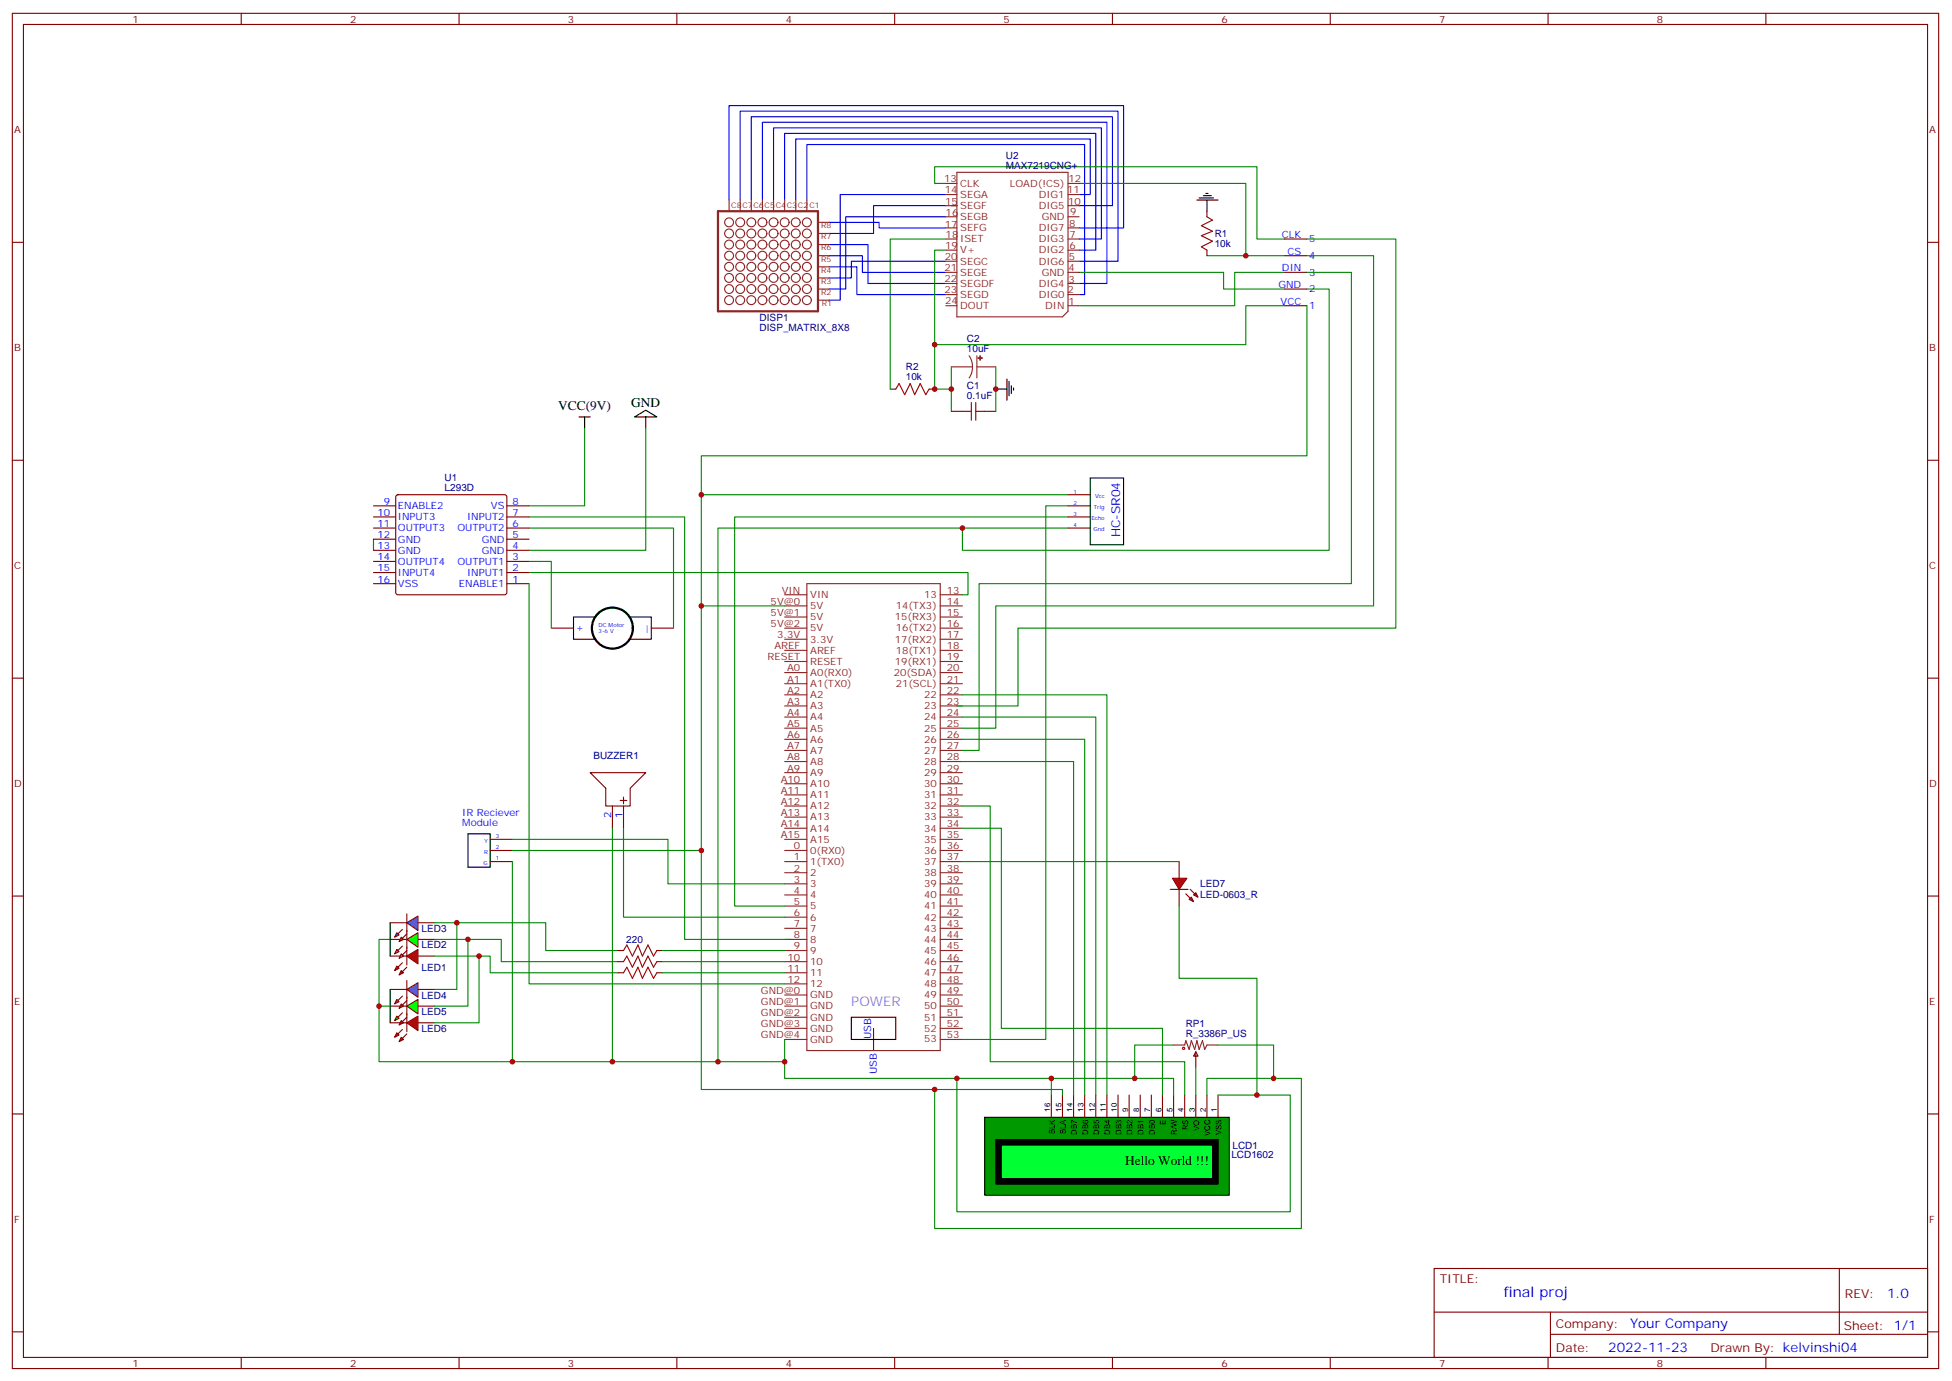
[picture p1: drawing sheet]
<svg xmlns="http://www.w3.org/2000/svg" width="620mm" height="438mm" viewBox="0 0 620 438" stroke-linecap="round" stroke-linejoin="round" font-family="sans-serif">
<g fill="none" stroke="#870000" stroke-width=".35">
<path d="M3.9 4.2h611.6v430.1h-611.6zM7.4 7.8h604.5v422.9h-604.5zM76.6 4.2v3.6M145.7 4.2v3.6M214.9 4.2v3.6M284 4.2v3.6M353.2 4.2v3.6M422.3 4.2v3.6M491.5 4.2v3.6M560.6 4.2v3.6M3.9 76.9h3.5M611.9 76.9h3.6"/>
<path d="M3.9 146h3.5M125.9 157.2l.4-.2h33.9l.5 .2 .2 .5v30.3l-.2 .5-.5 .2h-33.9l-.5-.2-.2-.5v-30.3zM339.1 157h7M611.9 146h3.6M118.6 167.6h7M118.6 164h7M118.6 160.5h7M118.6 178.2h7M118.6 174.6h7M118.6 171.1h7M160.9 167.6h7.1M160.9 164h7.1"/>
<path d="M160.9 160.5h7.1M160.9 178.2h7.1M160.9 174.6h7.1M160.9 171.1h7.1M339.1 167.6h7M339.1 164h7M339.1 160.5h7M118.6 185.2h7M118.6 181.7h7M160.9 185.2h7.1M160.9 181.7h7.1M3.9 215.2h3.5"/>
<path d="M611.9 215.2h3.6M187.4 245.2h17.6l-4.9 4.9v5.7h-7.8v-5.7zM194.4 255.8v7M196.9 254h2.1M197.9 252.9v2.2M197.9 255.8v7M3.9 284.3h3.5M611.9 284.3h3.6M277.3 326.3v7.1M3.9 353.5h3.5M611.9 353.5h3.6M455.3 402.5h156.6v28.2h-156.6z"/>
<path d="M455.3 416.4h156.5M492.2 416.4v14.1M583.9 402.5v20.9M3.9 422.6h3.5M76.6 430.7v3.6M145.7 430.7v3.6M214.9 430.7v3.6M284 430.7v3.6M353.2 430.7v3.6M422.3 430.7v3.6M491.5 430.7v3.6M492.2 423.4h119.6"/>
<path d="M560.6 430.7v3.6M611.9 422.6h3.6"/>
</g>
<path d="M346.1 151.7h10.6v21.2h-10.6zM270.3 322.8h14.1v7h-14.1z" fill="none" stroke="#000" stroke-width=".35"/>
<g fill="none" stroke="#8c2424" stroke-width=".35">
<path d="M249.1 188.7h7.1M249.1 199.3h7.1M249.1 192.3h7.1M249.1 195.8h7.1M256.2 185.2h42.3v148.2h-42.3zM298.5 188.7h7M298.5 199.3h7M298.5 192.3h7M298.5 195.8h7M249.1 209.9h7.1M249.1 213.4h7.1M249.1 217h7.1"/>
<path d="M249.1 206.4h7.1M249.1 202.8h7.1M298.5 209.9h7M298.5 213.4h7M298.5 217h7M298.5 206.4h7M298.5 202.8h7M249.1 238.1h7.1M249.1 234.6h7.1M249.1 231.1h7.1M249.1 227.5h7.1M249.1 224h7.1"/>
<path d="M249.1 220.5h7.1M298.5 238.1h7M298.5 234.6h7M298.5 231.1h7M298.5 227.5h7M298.5 224h7M298.5 220.5h7M249.1 259.3h7.1M249.1 255.8h7.1M249.1 252.2h7.1M249.1 248.7h7.1M249.1 245.2h7.1"/>
<path d="M249.1 241.7h7.1M298.5 259.3h7M298.5 255.8h7M298.5 252.2h7M298.5 248.7h7M298.5 245.2h7M298.5 241.7h7M249.1 269.9h7.1M249.1 276.9h7.1M249.1 273.4h7.1M249.1 266.3h7.1M249.1 262.8h7.1"/>
<path d="M298.5 269.9h7M298.5 276.9h7M298.5 273.4h7M298.5 266.3h7M298.5 262.8h7M249.1 298.1h7.1M249.1 294.6h7.1M249.1 291h7.1M249.1 287.5h7.1M249.1 280.5h7.1M249.1 284h7.1M298.5 298.1h7"/>
<path d="M298.5 294.6h7M298.5 291h7M298.5 287.5h7M298.5 280.5h7M298.5 284h7M249.1 315.7h7.1M249.1 319.3h7.1M249.1 312.2h7.1M249.1 308.7h7.1M249.1 305.2h7.1M249.1 301.6h7.1M298.5 315.7h7"/>
<path d="M298.5 319.3h7M298.5 312.2h7M298.5 308.7h7M298.5 305.2h7M298.5 301.6h7M249.1 322.8h7.1M249.1 326.3h7.1M249.1 329.8h7.1M298.5 322.8h7M298.5 326.3h7M298.5 329.8h7"/>
</g>
<path d="M118.6 171.1v3.5" fill="none" stroke="#008700" stroke-width=".35"/>
<path d="M312.6 354.5h77.6v24.7h-77.6z" fill="#090" stroke="#000" stroke-width=".35"/>
<g fill="none" stroke="#870000" stroke-width=".35">
<path d="M333.8 347.5v7M337.3 347.5v7M340.8 347.5v7M344.3 347.5v7M347.9 347.5v7M351.4 347.5v7M354.9 347.5v7M358.5 347.5v7M362 347.5v7M365.5 347.5v7M369 347.5v7M372.6 347.5v7"/>
<path d="M376.1 347.5v7M379.6 347.5v7M383.2 347.5v7M386.7 347.5v7"/>
</g>
<path d="M316.1 361.6h70.6v14.1h-70.6z" fill="#000" stroke="#000" stroke-width=".35"/>
<path d="M317.9 363.4h67v10.5h-67z" fill="none" stroke="#000" stroke-width=".35"/>
<path d="M317.9 363.4h67v10.5h-67z" fill="#0f3" stroke="#000" stroke-width=".35"/>
<circle cx="194.4" cy="199.3" r="6.5" fill="none" stroke="#000" stroke-width=".71"/>
<g fill="none" stroke="#000" stroke-width=".35">
<path d="M380 63.5h6.7M380.7 62.8h4.6M382.1 62.1h2.5M382.8 61.4h.7M383.2 63.5v3.5M183.8 132.3h3.6M185.6 132.3v3.5M201.5 132.3l3.5-2.1 3.5 2.1zM205 132.3v3.5M316.1 123.5h3.6M319.7 120.3v6.7M320.4 121v4.6"/>
<path d="M321.1 122.4v2.5M321.8 123.1v.7M189.1 195.8h-7v7h7M199.7 195.8h7.1v7h-7.1M148.6 264.6h7v10.6h-7z"/>
</g>
<g fill="none" stroke="#870000" stroke-width=".35">
<path d="M383.2 67v1.8M383.2 79.4v1.7M407.8 75.8h7.1M407.8 81.1h7.1M407.8 86.4h7.1M407.8 91.7h7.1M407.8 97h7.1M282.6 123.5h1.8M295 123.5h1.7M302 130.5h3.5M312.6 130.5h3.5M175 199.3h7.1"/>
<path d="M206.8 199.3h7M155.6 273.4h7.1M155.6 269.9h7.1M155.6 266.3h7.1M379.6 333.7l.7 1.4h-1.4zM379.6 333.7v5"/>
</g>
<g fill="none" stroke="#a10000" stroke-width=".35">
<path d="M383.2 68.8l1.7 1-3.5 1.8 3.5 1.8-3.5 1.4 3.5 1.8-3.5 1.7 1.8 1.1M284.4 123.5l1-1.8 1.8 3.5 1.8-3.5 1.4 3.5 1.7-3.5 1.8 3.5 1.1-1.7M305.5 130.5h2.9M308.4 127.7v5.6M309.8 130.5h2.8M309.8 127.7v5.6"/>
<circle cx="375.7" cy="332.7" r=".35"/>
</g>
<g fill="none" stroke="#8c2424" stroke-width=".35">
<path d="M300.2 58.2h3.6M303.8 54.7h35.3v44.1l-1.8 1.7h-33.5zM339.1 58.2h3.5M231.5 63.5v3.5M235 63.5v3.5M238.5 63.5v3.5M242 63.5v3.5M245.6 63.5v3.5M249.1 63.5v3.5M252.6 63.5v3.5M256.2 63.5v3.5M259.7 77.6h3.5"/>
<path d="M259.7 74.1h3.5M259.7 70.6h3.5M300.2 65.3h3.6M300.2 61.7h3.6M300.2 79.4h3.6M300.2 75.8h3.6M300.2 72.3h3.6M300.2 68.8h3.6M339.1 65.3h3.5M339.1 61.7h3.5M339.1 79.4h3.5M339.1 75.8h3.5"/>
<path d="M339.1 72.3h3.5M339.1 68.8h3.5M259.7 95.2h3.5M259.7 91.7h3.5M259.7 88.2h3.5M259.7 84.7h3.5M259.7 81.1h3.5M300.2 90h3.6M300.2 86.4h3.6M300.2 82.9h3.6M300.2 93.5h3.6M300.2 97h3.6"/>
<path d="M339.1 90h3.5M339.1 86.4h3.5M339.1 82.9h3.5M339.1 93.5h3.5M339.1 97h3.5M302 116.4h6.7M307.7 112.9l.8 1.7 .2 1.8M308.7 116.4l-.2 1.9-.8 1.6M310.1 116.4h6M310.1 112.9v7M372.6 331.6h3.5l.3-1.4 1.1 2.8 .7-2.8 1.1 2.8 .7-2.8 .7 2.8 1-2.8 .7 2.8 .8-1.4h3.5"/>
<circle cx="231.5" cy="70.6" r="1.41"/>
<circle cx="231.5" cy="74.1" r="1.41"/>
<circle cx="231.5" cy="77.6" r="1.41"/>
<circle cx="235" cy="74.1" r="1.41"/>
<circle cx="235" cy="70.6" r="1.41"/>
<circle cx="235" cy="77.6" r="1.41"/>
<circle cx="238.5" cy="74.1" r="1.41"/>
<circle cx="238.5" cy="70.6" r="1.41"/>
<circle cx="238.5" cy="77.6" r="1.41"/>
<circle cx="242" cy="70.6" r="1.41"/>
<circle cx="242" cy="74.1" r="1.41"/>
<circle cx="242" cy="77.6" r="1.41"/>
<circle cx="245.6" cy="70.6" r="1.41"/>
<circle cx="245.6" cy="74.1" r="1.41"/>
<circle cx="245.6" cy="77.6" r="1.41"/>
<circle cx="249.1" cy="70.6" r="1.41"/>
<circle cx="249.1" cy="74.1" r="1.41"/>
<circle cx="249.1" cy="77.6" r="1.41"/>
<circle cx="252.6" cy="70.6" r="1.41"/>
<circle cx="252.6" cy="74.1" r="1.41"/>
<circle cx="252.6" cy="77.6" r="1.41"/>
<circle cx="256.2" cy="74.1" r="1.41"/>
<circle cx="256.2" cy="70.6" r="1.41"/>
<circle cx="256.2" cy="77.6" r="1.41"/>
<circle cx="231.5" cy="84.7" r="1.41"/>
<circle cx="231.5" cy="91.7" r="1.41"/>
<circle cx="231.5" cy="95.2" r="1.41"/>
<circle cx="231.5" cy="81.1" r="1.41"/>
<circle cx="231.5" cy="88.2" r="1.41"/>
<circle cx="235" cy="95.2" r="1.41"/>
<circle cx="235" cy="81.1" r="1.41"/>
<circle cx="235" cy="84.7" r="1.41"/>
<circle cx="235" cy="91.7" r="1.41"/>
<circle cx="235" cy="88.2" r="1.41"/>
<circle cx="238.5" cy="81.1" r="1.41"/>
<circle cx="238.5" cy="84.7" r="1.41"/>
<circle cx="238.5" cy="88.2" r="1.41"/>
<circle cx="238.5" cy="95.2" r="1.41"/>
<circle cx="238.5" cy="91.7" r="1.41"/>
<circle cx="242" cy="95.2" r="1.41"/>
<circle cx="242" cy="88.2" r="1.41"/>
<circle cx="242" cy="91.7" r="1.41"/>
<circle cx="242" cy="84.7" r="1.41"/>
<circle cx="242" cy="81.1" r="1.41"/>
<circle cx="245.6" cy="84.7" r="1.41"/>
<circle cx="245.6" cy="95.2" r="1.41"/>
<circle cx="245.6" cy="88.2" r="1.41"/>
<circle cx="245.6" cy="81.1" r="1.41"/>
<circle cx="245.6" cy="91.7" r="1.41"/>
<circle cx="249.1" cy="81.1" r="1.41"/>
<circle cx="249.1" cy="84.7" r="1.41"/>
<circle cx="249.1" cy="88.2" r="1.41"/>
<circle cx="249.1" cy="95.2" r="1.41"/>
<circle cx="249.1" cy="91.7" r="1.41"/>
<circle cx="252.6" cy="88.2" r="1.41"/>
<circle cx="252.6" cy="95.2" r="1.41"/>
<circle cx="252.6" cy="91.7" r="1.41"/>
<circle cx="252.6" cy="84.7" r="1.41"/>
<circle cx="252.6" cy="81.1" r="1.41"/>
<circle cx="256.2" cy="88.2" r="1.41"/>
<circle cx="256.2" cy="91.7" r="1.41"/>
<circle cx="256.2" cy="95.2" r="1.41"/>
<circle cx="256.2" cy="81.1" r="1.41"/>
<circle cx="256.2" cy="84.7" r="1.41"/>
</g>
<g fill="none" stroke="#008700" stroke-width=".35">
<path d="M300.2 58.2h-3.5v-5.3h102.3v22.9h8.8M342.6 58.2h52.9v22.9h12.3M300.2 75.8h-17.6v47.7M300.2 79.4h-3.5v30h98.8v-12.4h12.3M414.9 75.8h28.2v123.5h-119.9v24.7h-19.4M342.6 86.4h45.8v5.3h19.4M383.2 81.1h12.3M407.8 86.4h-15.8v10.6h-49.4M414.9 97v47.6h-192.3v12.4M414.9 91.7h7.1v82.9h-116.5v-7M414.9 86.4h14.1v98.8h-118.2v52.9h-5.3M414.9 81.1h21.2v111.2h-120v38.8h-10.6"/>
<path d="M296.7 109.4v14.1h5.3M302 116.4v14.1M316.1 116.4v14.1M185.6 135.8v24.7h-17.6M205 135.8v38.8h-37M339.1 157h-116.5v35.3M168 167.6h45.8v31.7M168 178.2h7v21.1M168 164h49.3v134.1h33.6M339.1 167.6h-111.2v169.3h21.2M339.1 164h-105.9v123.5h15.9M339.1 160.5h-7.1v169.3h-26.5"/>
<path d="M168 185.2v127h81.1M168 181.7h139.3v7h-1.8M249.1 192.3h-26.5v153.4h114.7v1.8M305.5 234.6h38.8v112.9M305.5 227.5h42.4v120M305.5 220.5h45.9v127M305.5 255.8h8.9v81.1h61.7v10.6M305.5 241.7h35.3v105.8M162.7 273.4v63.5h31.7M162.7 266.3h49.4v14.2h37M162.7 269.9h59.9M194.4 262.8v74.1h33.5"/>
<path d="M197.9 262.8v28.2h51.2M305.5 262.8h12.4v63.5h51.1v21.2M249.1 329.8v12.4h84.7v5.3M372.6 331.6h-12.4v10.6M379.6 338.7v8.8M386.7 331.6h17.6v10.6M296.7 345.7v44.1h116.4v-47.6h-29.9v5.3M303.8 342.2v42.3h105.8v-37h-22.9M333.8 342.2h38.8v5.3"/>
</g>
<g fill="#8c2424" stroke="#8c2424" stroke-width=".35">
<path d="M311.1 112.9l.1 1.4z"/>
<path d="M310.5 113.6h1.4z"/>
</g>
<g fill="none" stroke="#00f" stroke-width=".35">
<path d="M231.5 63.5v-30h125.2v38.8h-14.1M235 63.5v-28.2h119.9v47.6h-12.3M238.5 63.5v-26.5h114.7v28.3h-10.6M242 63.5v-24.7h109.4v51.2h-8.8M245.6 63.5v-22.9h104v35.2h-7M249.1 63.5v-21.2h98.8v37.1h-5.3M256.2 63.5v-17.6h88.1v47.6h-1.7M263.2 70.6h15.9v1.7h21.1M263.2 77.6h12.4v12.4h24.6M300.2 65.3h-22.9v8.8h-14.1M300.2 68.8h-31.7v22.9h-5.3M300.2 61.7h-33.5v33.5h-3.5"/>
<path d="M342.6 61.7h3.5v-17.6h-93.5v19.4M263.2 81.1h10.6v5.3h26.4M263.2 84.7h8.8v8.8h28.2M300.2 82.9h-29.9v5.3h-7.1"/>
</g>
<path d="M227.9 67h31.8v31.8h-31.8z" fill="none" stroke="#8c2424" stroke-width=".71"/>
<g fill="#f00" stroke="#870000" stroke-width=".35">
<path d="M129.2 303.4l3.5-2.1v4.6z"/>
<path d="M129.2 300.6v5.6z"/>
</g>
<g fill="#870000" stroke="#870000" stroke-width=".35">
<path d="M129.2 306.9l-1.5 1.4z"/>
<path d="M127.7 305.5l-1.4 1.4z"/>
</g>
<g fill="#f00" stroke="#870000" stroke-width=".35">
<path d="M127.4 308l.7 .7-1.4 .7z"/>
<path d="M126 306.6l.7 .7-1.4 .7z"/>
</g>
<path d="M123.9 298.1h5.3M132.7 298.1h5.3M123.9 303.4h5.3M132.7 303.4h5.3" fill="none" stroke="#870000" stroke-width=".35"/>
<g fill="#0f0" stroke="#870000" stroke-width=".35">
<path d="M126 301.3l.7 .7-1.4 .7z"/>
<path d="M127.4 302.7l.7 .7-1.4 .7z"/>
</g>
<g fill="#870000" stroke="#870000" stroke-width=".35">
<path d="M127.7 300.2l-1.4 1.4z"/>
<path d="M129.2 301.6l-1.5 1.4z"/>
</g>
<path d="M129.2 295.3v5.6z" fill="#f00" stroke="#870000" stroke-width=".35"/>
<path d="M129.2 298.1l3.5-2.1v4.6z" fill="#0f0" stroke="#870000" stroke-width=".35"/>
<path d="M129.2 292.8l3.5-2.1v4.6z" fill="#09f" stroke="#870000" stroke-width=".35"/>
<path d="M129.2 290v5.6z" fill="#f00" stroke="#870000" stroke-width=".35"/>
<g fill="#870000" stroke="#870000" stroke-width=".35">
<path d="M127.7 297.7l1.5-1.4z"/>
<path d="M127.7 294.9l-1.4 1.4z"/>
</g>
<g fill="#09f" stroke="#870000" stroke-width=".35">
<path d="M127.4 297.4l.7 .7-1.4 .7z"/>
<path d="M126 296l.7 .7-1.4 .7z"/>
</g>
<path d="M123.9 292.8h5.3M132.7 292.8h5.3" fill="none" stroke="#870000" stroke-width=".35"/>
<path d="M123.9 292.8v10.6M123.9 314v10.6" fill="none" stroke="#000" stroke-width=".35"/>
<path d="M123.9 298.1h-3.6v38.8h42.4M138 298.1h21.1v7.1h37.1M138 292.8h35.2v8.8h23M138 303.4h17.6v5.3h40.6" fill="none" stroke="#008700" stroke-width=".35"/>
<path d="M129.2 314l3.5-2.1v4.5z" fill="#09f" stroke="#870000" stroke-width=".35"/>
<path d="M129.2 311.1v5.7z" fill="#f00" stroke="#870000" stroke-width=".35"/>
<g fill="#870000" stroke="#870000" stroke-width=".35">
<path d="M129.2 317.5l-1.5 1.4z"/>
<path d="M127.7 316.1l-1.4 1.4z"/>
</g>
<g fill="#09f" stroke="#870000" stroke-width=".35">
<path d="M127.4 318.6l.7 .7-1.4 .7z"/>
<path d="M126 317.1l.7 .8-1.4 .7z"/>
</g>
<path d="M123.9 314h5.3M123.9 319.3h5.3M132.7 314h5.3M132.7 319.3h5.3" fill="none" stroke="#870000" stroke-width=".35"/>
<g fill="#0f0" stroke="#870000" stroke-width=".35">
<path d="M126 322.4l.7 .7-1.4 .7z"/>
<path d="M127.4 323.8l.7 .8-1.4 .7z"/>
</g>
<g fill="#870000" stroke="#870000" stroke-width=".35">
<path d="M127.7 321.4l-1.4 1.4z"/>
<path d="M129.2 322.8l-1.5 1.4z"/>
</g>
<path d="M129.2 316.4v5.7z" fill="#f00" stroke="#870000" stroke-width=".35"/>
<path d="M129.2 319.3l3.5-2.2v4.6z" fill="#0f0" stroke="#870000" stroke-width=".35"/>
<g fill="#f00" stroke="#870000" stroke-width=".35">
<path d="M129.2 324.6l3.5-2.2v4.6z"/>
<path d="M129.2 321.7v5.7z"/>
</g>
<g fill="#870000" stroke="#870000" stroke-width=".35">
<path d="M127.7 329.5l1.5-1.4z"/>
<path d="M127.7 326.7l-1.4 1.4z"/>
</g>
<g fill="#f00" stroke="#870000" stroke-width=".35">
<path d="M127.4 329.1l.7 .7-1.4 .8z"/>
<path d="M126 327.7l.7 .7-1.4 .7z"/>
</g>
<path d="M196.2 301.6h1.7M196.2 308.7h1.7M196.2 305.2h1.7M208.5 301.6h1.8M208.5 308.7h1.8M208.5 305.2h1.8M123.9 324.6h5.3M132.7 324.6h5.3" fill="none" stroke="#870000" stroke-width=".35"/>
<path d="M145 292.8v21.2h-7M148.6 298.1v21.2h-10.6M120.3 319.3h3.6M152.1 303.4v21.2h-14.1M210.3 301.6h38.8M210.3 305.2h38.8M210.3 308.7h38.8" fill="none" stroke="#008700" stroke-width=".35"/>
<path d="M197.9 301.6l1.1-1.7 1.8 3.5 1.7-3.5 1.4 3.5 1.8-3.5 1.8 3.5 1-1.8M197.9 308.7l1.1-1.8 1.8 3.5 1.7-3.5 1.4 3.5 1.8-3.5 1.8 3.5 1-1.7M197.9 305.2l1.1-1.8 1.8 3.5 1.7-3.5 1.4 3.5 1.8-3.5 1.8 3.5 1-1.7" fill="none" stroke="#a10000" stroke-width=".35"/>
<g fill="#f00" stroke="#870000" stroke-width=".35">
<path d="M372.2 278.7h4.6l-2.5 3.5z"/>
<path d="M371.5 282.2h5.7z"/>
</g>
<g fill="#870000" stroke="#870000" stroke-width=".35">
<path d="M377.9 282.2l1.4 1.4z"/>
<path d="M376.4 283.6l1.5 1.4z"/>
</g>
<g fill="#f00" stroke="#870000" stroke-width=".35">
<path d="M378.9 284l.7-.7 .7 1.4z"/>
<path d="M377.5 285.4l.7-.7 .7 1.4z"/>
</g>
<path d="M374.3 273.4v5.3M374.3 282.2v5.3" fill="none" stroke="#870000" stroke-width=".35"/>
<path d="M305.5 273.4h68.8M374.3 287.5v22.9h24.7v37.1" fill="none" stroke="#008700" stroke-width=".35"/>
<g fill="#c00">
<circle cx="395.5" cy="81.1" r=".88"/>
<circle cx="296.7" cy="123.5" r=".88"/>
<circle cx="296.7" cy="109.4" r=".88"/>
<circle cx="302" cy="123.5" r=".88"/>
<circle cx="316.1" cy="123.5" r=".88"/>
<circle cx="303.8" cy="342.2" r=".88"/>
<circle cx="333.8" cy="342.2" r=".88"/>
<circle cx="296.7" cy="345.7" r=".88"/>
<circle cx="404.3" cy="342.2" r=".88"/>
<circle cx="360.2" cy="342.2" r=".88"/>
<circle cx="222.6" cy="192.3" r=".88"/>
<circle cx="249.1" cy="336.9" r=".88"/>
<circle cx="222.6" cy="157" r=".88"/>
<circle cx="305.5" cy="167.6" r=".88"/>
<circle cx="227.9" cy="336.9" r=".88"/>
<circle cx="194.4" cy="336.9" r=".88"/>
<circle cx="222.6" cy="269.9" r=".88"/>
<circle cx="162.7" cy="336.9" r=".88"/>
<circle cx="120.3" cy="319.3" r=".88"/>
<circle cx="145" cy="292.8" r=".88"/>
<circle cx="148.6" cy="298.1" r=".88"/>
<circle cx="152.1" cy="303.4" r=".88"/>
<circle cx="399" cy="347.5" r=".88"/>
</g>
<text font-size="4.6" fill="#00f" x="477.4" y="411.5">final proj</text>
<g font-size="4.2">
<text x="177.2" y="130.2">VCC(9V)</text>
<text x="200.4" y="129.1">GND</text>
<text x="357.2" y="369.7">Hello World !!!</text>
</g>
<text font-size="4.2" fill="#f0f" x="270.3" y="319.3">POWER</text>
<g font-size="4.2" fill="#00f">
<text x="599.1" y="411.8">1.0</text>
<text x="517.5" y="421.3">Your Company</text>
<text x="510.5" y="429.1">2022-11-23</text>
</g>
<text font-size="3.9" fill="#00f" x="355.6" y="170.5" transform="rotate(-90 355.6 170.5)">HC-SR04</text>
<g font-size="3.9" fill="#800">
<text x="457.1" y="407.1">TITLE:</text>
<text x="585.7" y="411.8">REV:</text>
<text x="494" y="421.3">Company:</text>
<text x="585.3" y="421.9">Sheet: 1/1</text>
<text x="494" y="429">Date:</text>
<text x="543" y="429.1">Drawn By: kelvinshi04</text>
</g>
<g font-size="3.2" fill="#800">
<text x="42" y="7.2">1</text>
<text x="111.2" y="7.2">2</text>
<text x="180.3" y="7.2">3</text>
<text x="249.4" y="7.2">4</text>
<text x="318.6" y="7.2">5</text>
<text x="387.7" y="7.2">6</text>
<text x="456.9" y="7.2">7</text>
<text x="526" y="7.2">8</text>
<text x="4.4" y="42.3">A</text>
<text x="612.5" y="42.3">A</text>
<text x="4.4" y="111.5">B</text>
<text x="612.5" y="111.5">B</text>
<text x="4.4" y="180.6">C</text>
<text x="612.5" y="180.6">C</text>
<text x="4.4" y="249.8">D</text>
<text x="612.5" y="249.8">D</text>
<text x="4.4" y="318.9">E</text>
<text x="612.5" y="318.9">E</text>
<text x="4.4" y="388.1">F</text>
<text x="612.5" y="388.1">F</text>
<text x="42" y="433.7">1</text>
<text x="111.2" y="433.7">2</text>
<text x="180.3" y="433.7">3</text>
<text x="249.4" y="433.7">4</text>
<text x="318.6" y="433.7">5</text>
<text x="387.7" y="433.7">6</text>
<text x="456.9" y="433.7">7</text>
<text x="526" y="433.7">8</text>
</g>
<g font-size="3.2" fill="#000080">
<text x="319.3" y="53.6">MAX7219CNG+</text>
<text x="319.3" y="50.4">U2</text>
<text x="385.6" y="75.2">R1</text>
<text x="385.6" y="78.4">10k</text>
<text x="241.2" y="101.8">DISP1</text>
<text x="241.2" y="105">DISP_MATRIX_8X8</text>
<text x="307" y="111.8">10uF</text>
<text x="307" y="108.6">C2</text>
<text x="287.6" y="117.4">R2</text>
<text x="287.6" y="120.6">10k</text>
<text x="307" y="123.4">C1</text>
<text x="307" y="126.6">0.1uF</text>
<text x="141.2" y="155.9">L293D</text>
<text x="141.2" y="152.7">U1</text>
<text x="188.4" y="240.9">BUZZER1</text>
<text x="381" y="281.6">LED7</text>
<text x="381" y="284.8">LED-0603_R</text>
<text x="133.9" y="295.7">LED3</text>
<text x="198.8" y="299.3">220</text>
<text x="133.9" y="301">LED2</text>
<text x="133.9" y="308.1">LED1</text>
<text x="133.9" y="316.9">LED4</text>
<text x="133.9" y="322.1">LED5</text>
<text x="133.9" y="327.4">LED6</text>
<text x="376.4" y="329.1">R_3386P_US</text>
<text x="376.4" y="326">RP1</text>
<text x="391.3" y="364.5">LCD1</text>
<text x="390.9" y="367.4">LCD1602</text>
</g>
<g font-size="3.2" fill="#8d2323">
<text x="299.7" y="57.9">13</text>
<text x="304.8" y="59.3">CLK</text>
<text x="320.6" y="59.3">LOAD(!CS)</text>
<text x="339.2" y="57.9">12</text>
<text x="300" y="61.4">14</text>
<text x="300.1" y="64.9">15</text>
<text x="304.8" y="62.8">SEGA</text>
<text x="329.7" y="62.8">DIG1</text>
<text x="338.8" y="61.4">11</text>
<text x="339.1" y="65">10</text>
<text x="300.2" y="68.4">16</text>
<text x="304.8" y="66.3">SEGF</text>
<text x="304.8" y="69.8">SEGB</text>
<text x="329.7" y="66.3">DIG5</text>
<text x="330.7" y="69.8">GND</text>
<text x="339.4" y="72">8</text>
<text x="339.8" y="68.3">9</text>
<text x="300" y="72.2">17</text>
<text x="300.2" y="75.6">18</text>
<text x="304.8" y="73.4">SEFG</text>
<text x="304.8" y="76.9">ISET</text>
<text x="329.7" y="76.9">DIG3</text>
<text x="329.7" y="73.4">DIG7</text>
<text x="339.5" y="75.5">7</text>
<text x="300" y="82.5">20</text>
<text x="300.1" y="79">19</text>
<text x="304.8" y="80.4">V+</text>
<text x="304.8" y="84">SEGC</text>
<text x="329.7" y="84">DIG6</text>
<text x="329.7" y="80.4">DIG2</text>
<text x="339.3" y="82.5">5</text>
<text x="339.5" y="79">6</text>
<text x="299.9" y="86.1">21</text>
<text x="299.9" y="89.6">22</text>
<text x="304.8" y="87.5">SEGE</text>
<text x="330.7" y="87.5">GND</text>
<text x="339.2" y="89.7">3</text>
<text x="339.2" y="86">4</text>
<text x="299.9" y="92.9">23</text>
<text x="304.8" y="94.5">SEGD</text>
<text x="304.8" y="91">SEGDF</text>
<text x="329.7" y="91">DIG4</text>
<text x="329.7" y="94.5">DIG0</text>
<text x="338.9" y="93.1">2</text>
<text x="300.1" y="96.5">24</text>
<text x="304.8" y="98.1">DOUT</text>
<text x="331.8" y="98.1">DIN</text>
<text x="339.2" y="96.7">1</text>
<text x="244.7" y="191.9">5V@0</text>
<text x="248.2" y="188.4">VIN</text>
<text x="257.2" y="189.8">VIN</text>
<text x="293.4" y="189.8">13</text>
<text x="300.6" y="191.9">14</text>
<text x="300.6" y="188.4">13</text>
<text x="244.7" y="195.4">5V@1</text>
<text x="257.2" y="196.8">5V</text>
<text x="257.2" y="193.3">5V</text>
<text x="284.1" y="196.8">15(RX3)</text>
<text x="284.4" y="193.3">14(TX3)</text>
<text x="300.6" y="195.4">15</text>
<text x="244.7" y="199">5V@2</text>
<text x="246.7" y="202.5">3.3V</text>
<text x="257.2" y="203.9">3.3V</text>
<text x="257.2" y="200.4">5V</text>
<text x="284.1" y="203.9">17(RX2)</text>
<text x="284.4" y="200.4">16(TX2)</text>
<text x="300.6" y="202.5">17</text>
<text x="300.6" y="199">16</text>
<text x="243.7" y="209.5">RESET</text>
<text x="245.8" y="206">AREF</text>
<text x="257.2" y="207.4">AREF</text>
<text x="284.4" y="207.4">18(TX1)</text>
<text x="300.6" y="209.5">19</text>
<text x="300.6" y="206">18</text>
<text x="249.9" y="213.1">A0</text>
<text x="257.2" y="214.5">A0(RX0)</text>
<text x="257.2" y="211">RESET</text>
<text x="283.7" y="214.5">20(SDA)</text>
<text x="284.1" y="211">19(RX1)</text>
<text x="300.6" y="213.1">20</text>
<text x="249.9" y="220.1">A2</text>
<text x="249.9" y="216.6">A1</text>
<text x="257.2" y="221.5">A2</text>
<text x="257.2" y="218">A1(TX0)</text>
<text x="284.4" y="218">21(SCL)</text>
<text x="293.4" y="221.5">22</text>
<text x="300.6" y="216.6">21</text>
<text x="300.6" y="220.1">22</text>
<text x="249.9" y="227.2">A4</text>
<text x="249.9" y="223.7">A3</text>
<text x="257.2" y="225.1">A3</text>
<text x="293.4" y="225.1">23</text>
<text x="300.6" y="227.2">24</text>
<text x="300.6" y="223.7">23</text>
<text x="249.9" y="230.7">A5</text>
<text x="257.2" y="232.1">A5</text>
<text x="257.2" y="228.6">A4</text>
<text x="293.4" y="232.1">25</text>
<text x="293.4" y="228.6">24</text>
<text x="300.6" y="230.7">25</text>
<text x="249.9" y="237.8">A7</text>
<text x="249.9" y="234.2">A6</text>
<text x="257.2" y="239.2">A7</text>
<text x="257.2" y="235.7">A6</text>
<text x="293.4" y="239.2">27</text>
<text x="293.4" y="235.7">26</text>
<text x="300.6" y="237.8">27</text>
<text x="300.6" y="234.2">26</text>
<text x="249.9" y="244.8">A9</text>
<text x="249.9" y="241.3">A8</text>
<text x="257.2" y="242.7">A8</text>
<text x="293.4" y="242.7">28</text>
<text x="300.6" y="244.8">29</text>
<text x="300.6" y="241.3">28</text>
<text x="247.8" y="251.9">A11</text>
<text x="247.8" y="248.4">A10</text>
<text x="257.2" y="249.8">A10</text>
<text x="257.2" y="246.2">A9</text>
<text x="293.4" y="249.8">30</text>
<text x="293.4" y="246.2">29</text>
<text x="300.6" y="251.9">31</text>
<text x="300.6" y="248.4">30</text>
<text x="247.8" y="255.4">A12</text>
<text x="257.2" y="256.8">A12</text>
<text x="257.2" y="253.3">A11</text>
<text x="293.4" y="256.8">32</text>
<text x="293.4" y="253.3">31</text>
<text x="300.6" y="255.4">32</text>
<text x="247.8" y="262.5">A14</text>
<text x="247.8" y="258.9">A13</text>
<text x="257.2" y="263.9">A14</text>
<text x="257.2" y="260.3">A13</text>
<text x="293.4" y="263.9">34</text>
<text x="293.4" y="260.3">33</text>
<text x="300.6" y="262.5">34</text>
<text x="300.6" y="258.9">33</text>
<text x="247.8" y="266">A15</text>
<text x="252" y="269.5">0</text>
<text x="257.2" y="267.4">A15</text>
<text x="293.4" y="267.4">35</text>
<text x="300.6" y="269.5">36</text>
<text x="300.6" y="266">35</text>
<text x="252" y="273">1</text>
<text x="257.2" y="270.9">0(RX0)</text>
<text x="257.2" y="274.5">1(TX0)</text>
<text x="293.4" y="274.5">37</text>
<text x="293.4" y="270.9">36</text>
<text x="300.6" y="273">37</text>
<text x="252" y="280.1">3</text>
<text x="252" y="276.6">2</text>
<text x="257.2" y="281.5">3</text>
<text x="257.2" y="278">2</text>
<text x="293.4" y="281.5">39</text>
<text x="293.4" y="278">38</text>
<text x="300.6" y="280.1">39</text>
<text x="300.6" y="276.6">38</text>
<text x="252" y="287.2">5</text>
<text x="252" y="283.6">4</text>
<text x="257.2" y="285">4</text>
<text x="293.4" y="285">40</text>
<text x="300.6" y="287.2">41</text>
<text x="300.6" y="283.6">40</text>
<text x="252" y="290.7">6</text>
<text x="257.2" y="292.1">6</text>
<text x="257.2" y="288.6">5</text>
<text x="293.4" y="292.1">42</text>
<text x="293.4" y="288.6">41</text>
<text x="300.6" y="290.7">42</text>
<text x="252" y="297.7">8</text>
<text x="252" y="294.2">7</text>
<text x="257.2" y="299.2">8</text>
<text x="257.2" y="295.6">7</text>
<text x="293.4" y="299.2">44</text>
<text x="293.4" y="295.6">43</text>
<text x="300.6" y="297.7">44</text>
<text x="300.6" y="294.2">43</text>
<text x="250" y="304.8">10</text>
<text x="252" y="301.3">9</text>
<text x="257.2" y="302.7">9</text>
<text x="293.4" y="302.7">45</text>
<text x="300.6" y="304.8">46</text>
<text x="300.6" y="301.3">45</text>
<text x="250" y="311.9">12</text>
<text x="250" y="308.3">11</text>
<text x="257.2" y="309.7">11</text>
<text x="257.2" y="306.2">10</text>
<text x="293.4" y="309.7">47</text>
<text x="293.4" y="306.2">46</text>
<text x="300.6" y="311.9">48</text>
<text x="300.6" y="308.3">47</text>
<text x="241.6" y="315.4">GND@0</text>
<text x="257.2" y="316.8">GND</text>
<text x="257.2" y="313.3">12</text>
<text x="293.4" y="316.8">49</text>
<text x="293.4" y="313.3">48</text>
<text x="300.6" y="315.4">49</text>
<text x="241.6" y="322.4">GND@2</text>
<text x="241.6" y="318.9">GND@1</text>
<text x="257.2" y="323.8">GND</text>
<text x="257.2" y="320.3">GND</text>
<text x="293.4" y="320.3">50</text>
<text x="293.4" y="323.8">51</text>
<text x="300.6" y="318.9">50</text>
<text x="300.6" y="322.4">51</text>
<text x="241.6" y="326">GND@3</text>
<text x="241.6" y="329.5">GND@4</text>
<text x="257.2" y="327.4">GND</text>
<text x="293.4" y="327.4">52</text>
<text x="300.6" y="326">52</text>
<text x="300.6" y="329.5">53</text>
<text x="257.2" y="330.9">GND</text>
<text x="293.4" y="330.6">53</text>
</g>
<g font-size="3.2" fill="#00f">
<text x="407" y="75.5">CLK</text>
<text x="415.6" y="76.9">5</text>
<text x="408.8" y="80.8">CS</text>
<text x="415.6" y="82.2">4</text>
<text x="407" y="86.1">DIN</text>
<text x="415.6" y="87.5">3</text>
<text x="405.9" y="91.4">GND</text>
<text x="415.6" y="92.8">2</text>
<text x="406.5" y="96.7">VCC</text>
<text x="415.6" y="98.1">1</text>
<text x="121.8" y="160.2">9</text>
<text x="126.3" y="161.6">ENABLE2</text>
<text x="155.9" y="161.6">VS</text>
<text x="162.7" y="160.2">8</text>
<text x="119.8" y="163.7">10</text>
<text x="119.8" y="167.2">11</text>
<text x="126.3" y="165.1">INPUT3</text>
<text x="148.3" y="165.1">INPUT2</text>
<text x="162.7" y="167.2">6</text>
<text x="162.7" y="163.7">7</text>
<text x="119.8" y="170.7">12</text>
<text x="126.3" y="168.6">OUTPUT3</text>
<text x="126.3" y="172.2">GND</text>
<text x="145.2" y="168.6">OUTPUT2</text>
<text x="152.9" y="172.2">GND</text>
<text x="162.7" y="170.7">5</text>
<text x="119.8" y="174.3">13</text>
<text x="119.8" y="177.8">14</text>
<text x="126.3" y="175.7">GND</text>
<text x="126.3" y="179.2">OUTPUT4</text>
<text x="145.2" y="179.2">OUTPUT1</text>
<text x="152.9" y="175.7">GND</text>
<text x="162.7" y="177.8">3</text>
<text x="162.7" y="174.3">4</text>
<text x="119.8" y="181.3">15</text>
<text x="119.8" y="184.9">16</text>
<text x="126.3" y="182.7">INPUT4</text>
<text x="148.3" y="182.7">INPUT1</text>
<text x="162.7" y="184.9">1</text>
<text x="162.7" y="181.3">2</text>
<text x="126.3" y="186.3">VSS</text>
<text x="145.7" y="186.3">ENABLE1</text>
<text x="182.8" y="200.4">+</text>
<text x="146.8" y="258.9">IR Reciever</text>
<text x="146.8" y="262.1">Module</text>
<text x="194.1" y="259.5" transform="rotate(-90 194.1 259.5)">2</text>
<text x="197.6" y="259.5" transform="rotate(-90 197.6 259.5)">1</text>
<text x="276.6" y="329.8" transform="rotate(-90 276.6 329.8)">USB</text>
<text x="278.4" y="340.7" transform="rotate(-90 278.4 340.7)">USB</text>
</g>
<g font-size="2.5" fill="#8d2323">
<text x="232.1" y="66.1">C8</text>
<text x="235.7" y="66.1">C7</text>
<text x="239.2" y="66.1">C6</text>
<text x="242.7" y="66.1">C5</text>
<text x="246.3" y="66.1">C4</text>
<text x="249.8" y="66.1">C3</text>
<text x="253.3" y="66.1">C2</text>
<text x="257" y="66.1">C1</text>
<text x="260.7" y="76">R7</text>
<text x="260.7" y="72.4">R8</text>
<text x="260.7" y="83">R5</text>
<text x="260.7" y="79.5">R6</text>
<text x="260.7" y="86.5">R4</text>
<text x="260.7" y="93.6">R2</text>
<text x="260.7" y="90.1">R3</text>
<text x="260.9" y="97.1">R1</text>
</g>
<text font-size="2.5" fill="#00f" x="204.9" y="200.4">|</text>
<g font-size="2.5">
<text x="333.4" y="352.8" transform="rotate(-90 333.4 352.8)">16</text>
<text x="336.9" y="352.8" transform="rotate(-90 336.9 352.8)">15</text>
<text x="340.5" y="352.8" transform="rotate(-90 340.5 352.8)">14</text>
<text x="344" y="352.8" transform="rotate(-90 344 352.8)">13</text>
<text x="347.5" y="352.8" transform="rotate(-90 347.5 352.8)">12</text>
<text x="351" y="352.8" transform="rotate(-90 351 352.8)">11</text>
<text x="354.6" y="352.8" transform="rotate(-90 354.6 352.8)">10</text>
<text x="358.1" y="352.8" transform="rotate(-90 358.1 352.8)">9</text>
<text x="361.6" y="352.8" transform="rotate(-90 361.6 352.8)">8</text>
<text x="365.2" y="352.8" transform="rotate(-90 365.2 352.8)">7</text>
<text x="368.7" y="352.8" transform="rotate(-90 368.7 352.8)">6</text>
<text x="372.2" y="352.8" transform="rotate(-90 372.2 352.8)">5</text>
<text x="375.7" y="352.8" transform="rotate(-90 375.7 352.8)">4</text>
<text x="379.3" y="352.8" transform="rotate(-90 379.3 352.8)">3</text>
<text x="382.8" y="352.8" transform="rotate(-90 382.8 352.8)">2</text>
<text x="386.3" y="352.8" transform="rotate(-90 386.3 352.8)">1</text>
<text x="334.8" y="359.9" transform="rotate(-90 334.8 359.9)">BLK</text>
<text x="338.3" y="359.9" transform="rotate(-90 338.3 359.9)">BLA</text>
<text x="370.1" y="356.9" transform="rotate(-90 370.1 356.9)">E</text>
<text x="377.2" y="358.7" transform="rotate(-90 377.2 358.7)">RS</text>
<text x="380.7" y="358.8" transform="rotate(-90 380.7 358.8)">VO</text>
<text x="341.9" y="360" transform="rotate(-90 341.9 360)">DB7</text>
<text x="345.4" y="360" transform="rotate(-90 345.4 360)">DB6</text>
<text x="348.9" y="360" transform="rotate(-90 348.9 360)">DB5</text>
<text x="352.5" y="360" transform="rotate(-90 352.5 360)">DB4</text>
<text x="356" y="360" transform="rotate(-90 356 360)">DB3</text>
<text x="359.5" y="360" transform="rotate(-90 359.5 360)">DB2</text>
<text x="363" y="360" transform="rotate(-90 363 360)">DB1</text>
<text x="366.6" y="360" transform="rotate(-90 366.6 360)">DB0</text>
<text x="373.6" y="360" transform="rotate(-90 373.6 360)">R/W</text>
<text x="384.2" y="360.5" transform="rotate(-90 384.2 360.5)">VCC</text>
<text x="387.7" y="360.2" transform="rotate(-90 387.7 360.2)">VSS</text>
</g>
<g font-size="1.8" fill="#00f">
<text x="340.8" y="160.2">2</text>
<text x="340.8" y="156.6">1</text>
<text x="347.3" y="161.6">Trig</text>
<text x="347.7" y="158">Vcc</text>
<text x="340.8" y="167.2">4</text>
<text x="340.8" y="163.7">3</text>
<text x="346.5" y="165.1">Echo</text>
<text x="347.1" y="168.6">Gnd</text>
<text x="190" y="199">DC Motor</text>
<text x="190" y="200.8">3-6 V</text>
<text x="153.8" y="267.4">Y</text>
<text x="157.4" y="269.5">2</text>
<text x="157.4" y="266">3</text>
<text x="153.5" y="274.5">G</text>
<text x="153.7" y="270.9">R</text>
<text x="157.4" y="273">1</text>
</g>
</svg>
